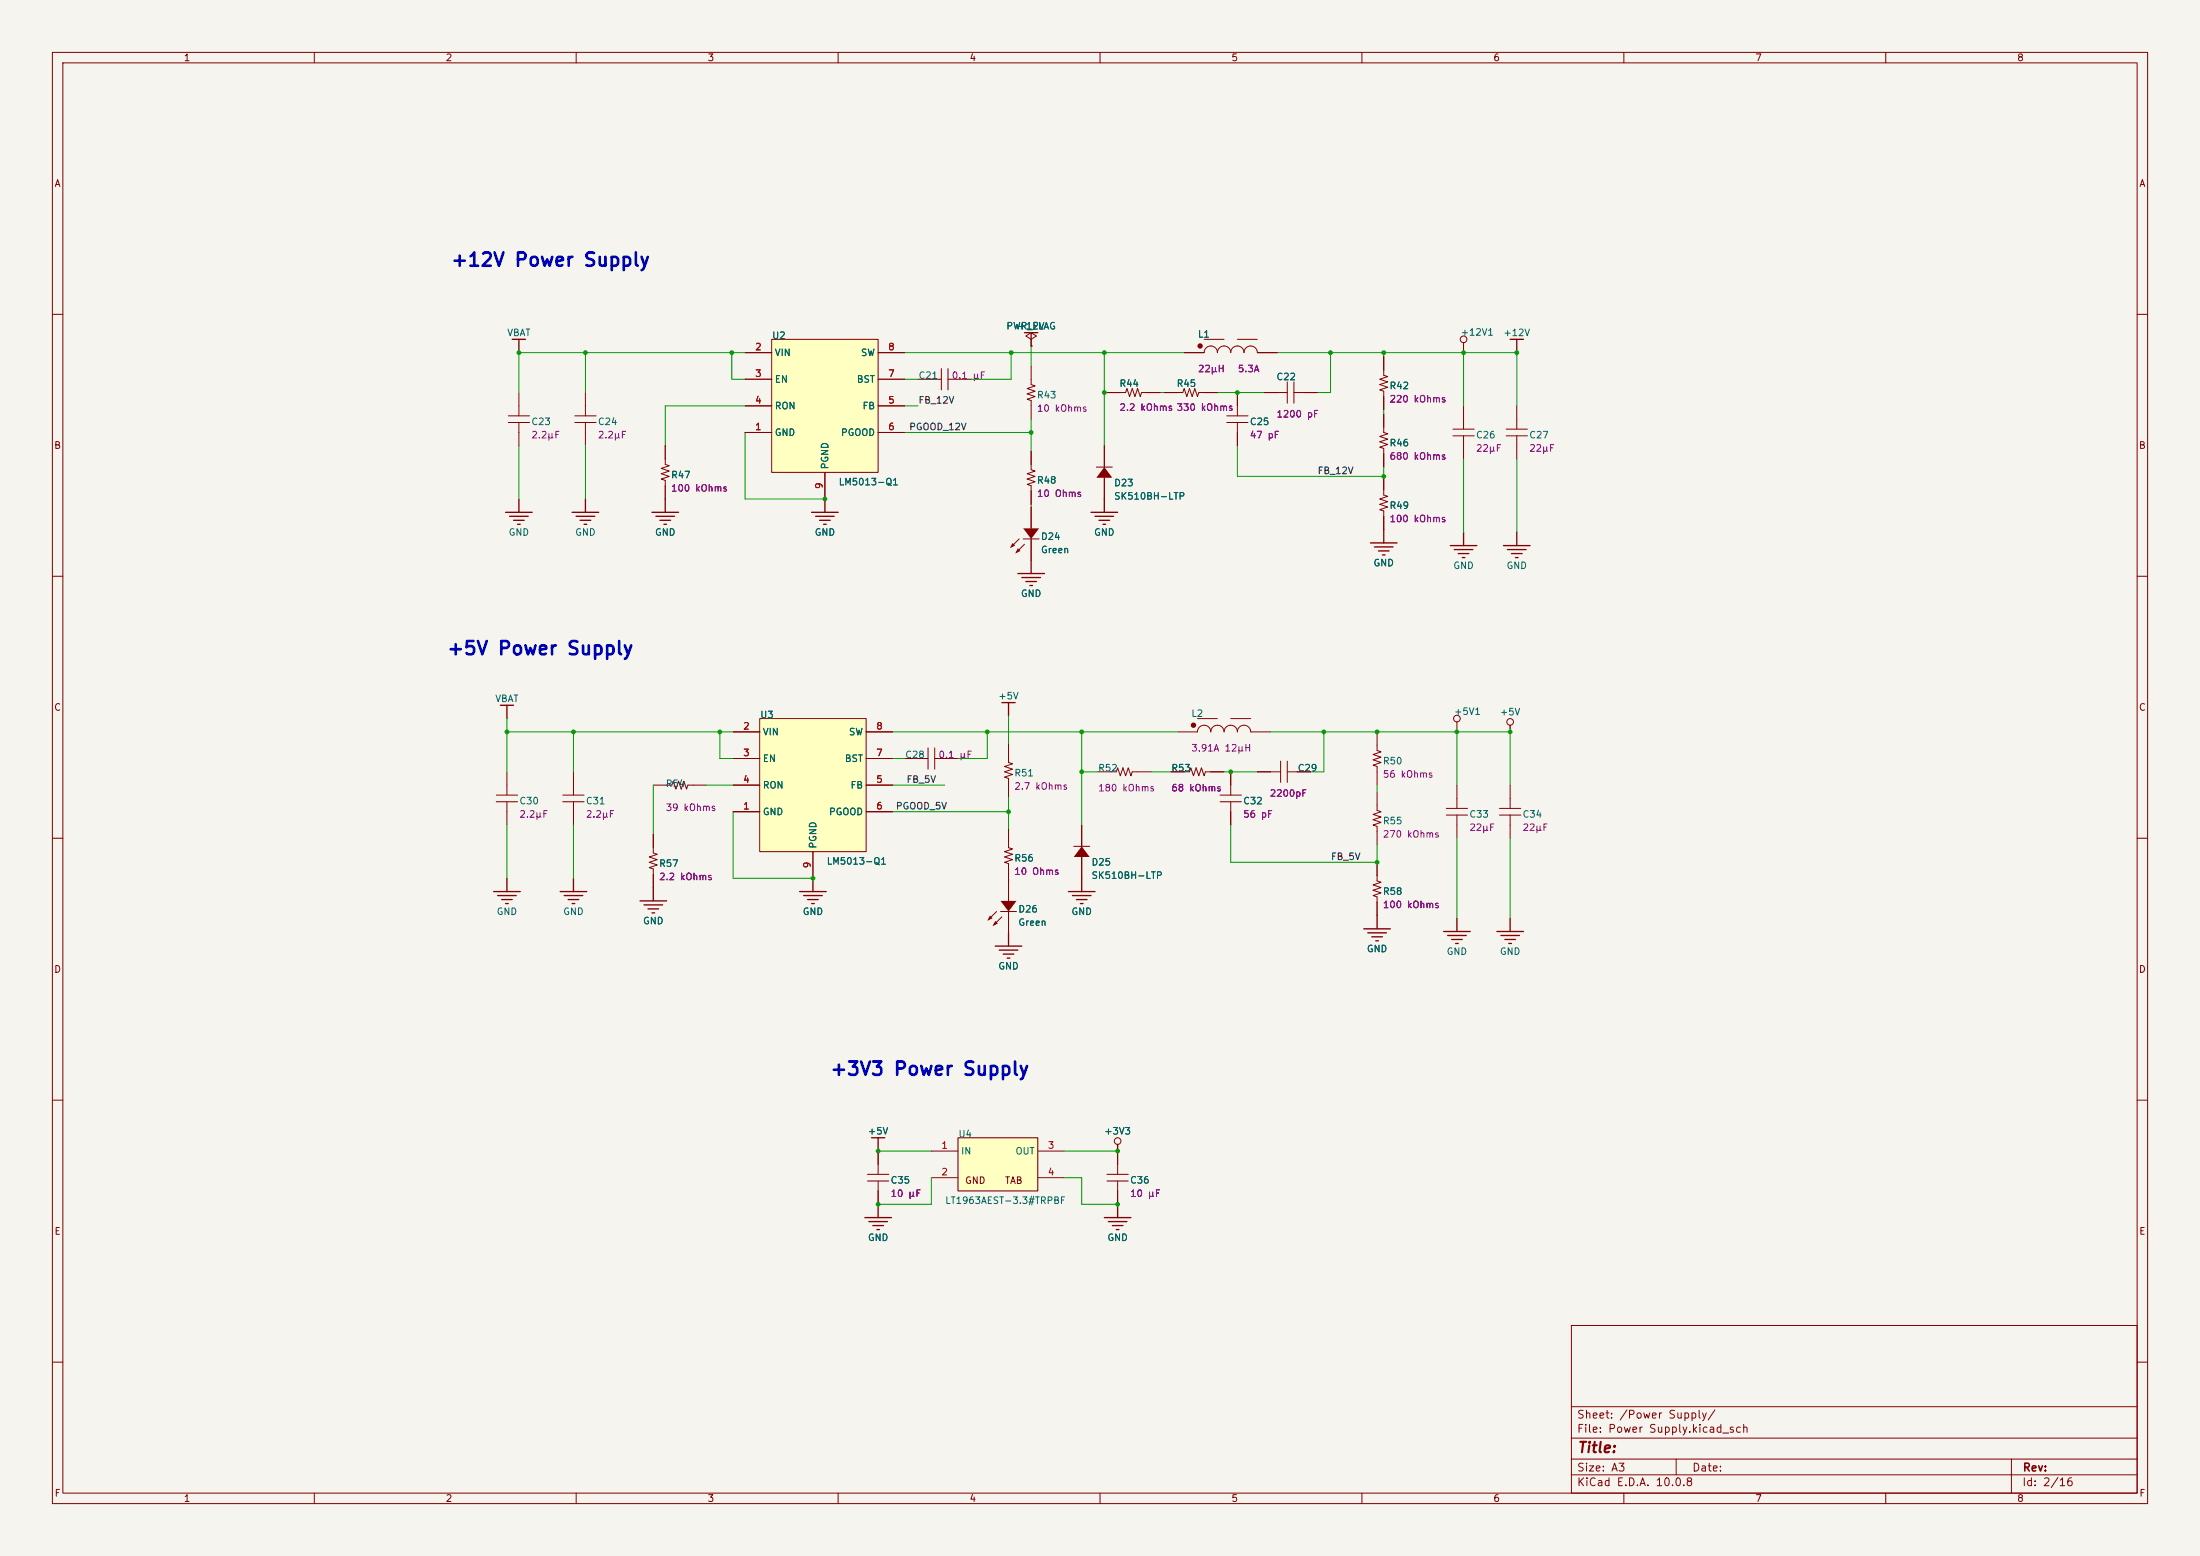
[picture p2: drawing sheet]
<svg xmlns="http://www.w3.org/2000/svg" width="420mm" height="297mm" viewBox="0 0 420 297" stroke-linecap="round" stroke-linejoin="round" font-family="sans-serif">
<path d="M0 0h420v297h-420z" fill="#f5f4ef" stroke="#f5f4ef" stroke-width=".19"/>
<g fill="none" stroke="#840000" stroke-width=".19">
<path d="M10 10h400v277h-400zM12 12h396v273h-396zM60 10v2M110 10v2M160 10v2M210 10v2M260 10v2M310 10v2M360 10v2M10 60h2M97 79.4h4.1M99.1 74.9v4.5"/>
<path d="M408 60h2M97 80.6h4.1M99.1 80.6v4.5M10 110h2M408 110h2M262.9 139.7v3.6l.8 .2-1.6 .5 1.6 .5-1.6 .5 1.6 .5-1.6 .6 .8 .2v3.6M278.1 137.8v1.9M10 160h2M124.7 149.9h3.6l.2-.8 .5 1.5 .5-1.5 .5 1.5 .6-1.5 .5 1.5 .2-.7h3.6M124.7 159.3v3.5l.8 .3-1.5 .5 1.5 .5-1.5 .5 1.5 .5-1.5 .5 .7 .3v3.5M192.5 158.2v3.6l.8 .3-1.5 .5 1.5 .5-1.5 .5 1.5 .5-1.5 .5 .7 .2v3.6M240 147.3h4.5"/>
<path d="M244.5 145.3v4.1M245.7 147.3h4.5M245.7 145.3v4.1M276.1 155.6h4.1M276.1 154.3h4.1M278.1 149.9v4.4M278.1 155.6v4.4M286.3 155.6h4M286.3 154.3h4M288.3 149.9v4.4M288.3 155.6v4.4M408 160h2"/>
<path d="M190.2 174l-1.2 1.3M191 174h3.1M262.9 164.6v3.5l.8 .3-1.6 .5 1.6 .5-1.6 .5 1.6 .5-1.6 .5 .8 .3v3.6M10 210h2M408 210h2M300 253h108v32h-108zM10 260h2M300 278.5h108M300 274.5h108M300 268.5h108M320 278.5v3M384 278.5v6.5"/>
<path d="M408 260h2M60 285v2M110 285v2M160 285v2M210 285v2M260 285v2M300 281.5h108M310 285v2M360 285v2"/>
<circle cx="278.1" cy="137.2" r=".63"/>
<circle cx="288.3" cy="137.8" r=".63"/>
</g>
<g fill="none" stroke="#840000" stroke-width=".25">
<path d="M97.8 64.8h2.5M99.1 64.8v2.5M96.5 97.8h5.1M97.3 98.6h3.5M98 99.3h2.1M99.1 95.3v2.5M154.9 97.8h5.1M155.7 98.6h3.6M156.5 99.3h2M157.5 95.3v2.5M98.8 100.1h.5M157.2 100.1h.5"/>
<path d="M95.5 134.6h2.5M96.8 134.6v2.6M288.3 138.4v1.3M122.2 172h5.1M122.9 172.7h3.6M123.7 173.5h2M124.5 174.2h.5M124.7 169.4v2.6M152.7 170.2h5M153.4 170.9h3.6M154.2 171.7h2M154.9 172.5h.5"/>
<path d="M155.2 167.6v2.6M204 170.2h5M204.7 170.9h3.6M205.5 171.7h2M206.2 172.5h.6M206.5 167.6v2.6M260.3 177.3h5.1M261.1 178.1h3.6M261.9 178.8h2M262.6 179.6h.5M262.9 174.8v2.5M275.6 177.8h5.1"/>
<path d="M276.4 178.6h3.5M277.1 179.3h2M278.1 175.3v2.5M285.7 177.8h5.1M286.5 178.6h3.6M287.3 179.3h2M288.3 175.3v2.5M277.9 180.1h.5M288 180.1h.5"/>
</g>
<path d="M191 172h3.1l-1.6 2z" fill="#840000"/>
<path d="M191.3 175l-1.6 1.5" fill="none" stroke="#840000" stroke-width=".19"/>
<g fill="#840000">
<path d="M189 174.8l.5 .5-1 .5z"/>
<path d="M190 175.8l.5 .5-1 .5z"/>
</g>
<g fill="none" stroke="#840000" stroke-width=".19">
<path d="M192.5 167.9v4.1M192.5 174v4.1M205 161.5h3M213.4 219.7v4.5M211.3 225.4h4.1M211.3 224.2h4.1M213.4 225.4v4.5"/>
<circle cx="213.4" cy="217.8" r=".63"/>
</g>
<path d="M213.4 218.4v1.3M210.8 232.4h5.1M211.6 233.2h3.5M212.3 233.9h2.1M213.1 234.7h.5M213.4 229.9v2.5" fill="none" stroke="#840000" stroke-width=".25"/>
<path d="M206.5 161.5l1.5 2.1h-3z" fill="#840000"/>
<path d="M234.2 79.4h4.1M236.2 74.9v4.5M241.3 74.9h4.4M245.7 72.9v4.1M247 74.9h4.5M247 72.9v4.1M264.2 79v3.6l.7 .2-1.5 .5 1.5 .5-1.5 .5 1.5 .5-1.5 .5 .8 .3v3.6M234.2 80.6h4.1M236.2 80.6v4.5M264.2 90.9v3.6l.7 .2-1.5 .6 1.5 .5-1.5 .5 1.5 .5-1.5 .5 .8 .2v3.6M206.5 157.5v4M206.5 163.6v4" fill="none" stroke="#840000" stroke-width=".19"/>
<g fill="none" stroke="#840000" stroke-width=".25">
<path d="M261.6 103.6h5.1M262.4 104.4h3.5M263.1 105.2h2.1M263.9 105.9h.5M264.2 101.1v2.5M276.9 104.1h5M277.6 104.9h3.6M278.4 105.7h2M279.1 106.4h.6M279.4 101.6v2.5M287 104.1h5.1M287.8 104.9h3.5"/>
<path d="M288.5 105.7h2.1M289.3 106.4h.5M289.6 101.6v2.5"/>
</g>
<circle cx="229.1" cy="66" r=".51" fill="#840000"/>
<g fill="none" stroke="#840000" stroke-width=".19">
<path d="M226.1 67.3h3.8a1.27 1.27 0 0 1 1.2-1.3 1.27 1.27 0 0 1 1.3 1.3 1.27 1.27 0 0 1 1.3-1.3 1.27 1.27 0 0 1 1.2 1.3 1.27 1.27 0 0 1 1.3-1.3 1.27 1.27 0 0 1 1.3 1.3 1.27 1.27 0 0 1 1.3-1.3 1.27 1.27 0 0 1 1.2 1.3h3.8M229.9 64.8h3.8M236.2 64.8h3.8M264.2 68.1v3.5l.7 .3-1.5 .5 1.5 .5-1.5 .5 1.5 .5-1.5 .5 .8 .3v3.5M279.4 65.4v1.9M279.4 77.5v4.4M289.6 77.5v4.4M277.4 83.2h4M277.4 81.9h4M279.4 83.2v4.4M287.5 83.2h4.1M287.5 81.9h4.1"/>
<path d="M289.6 83.2v4.4M232.9 153h4.1M232.9 151.8h4.1M234.9 147.3v4.5M234.9 153v4.5M262.9 151.1v3.6l.8 .2-1.6 .5 1.6 .6-1.6 .5 1.6 .5-1.6 .5 .8 .2v3.6"/>
<circle cx="279.4" cy="64.8" r=".63"/>
</g>
<path d="M288.3 64.8h2.5M289.6 64.8v2.5" fill="none" stroke="#840000" stroke-width=".25"/>
<circle cx="227.8" cy="138.4" r=".51" fill="#840000"/>
<g fill="none" stroke="#840000" stroke-width=".19">
<path d="M109.7 79.4h4.1M111.8 74.9v4.5M109.7 80.6h4.1M111.8 80.6v4.5M127 85.1v3.5l.8 .3-1.6 .5 1.6 .5-1.6 .5 1.6 .5-1.6 .5 .8 .3v3.6M224.8 139.7h3.8a1.27 1.27 0 0 1 1.3-1.3 1.27 1.27 0 0 1 1.2 1.3 1.27 1.27 0 0 1 1.3-1.3 1.27 1.27 0 0 1 1.3 1.3 1.27 1.27 0 0 1 1.2-1.3 1.27 1.27 0 0 1 1.3 1.3 1.27 1.27 0 0 1 1.3-1.3 1.27 1.27 0 0 1 1.3 1.3h3.8M228.6 137.2h3.8M234.9 137.2h3.9M94.7 153h4.1M94.7 151.8h4.1M96.8 147.3v4.5M96.8 153v4.5"/>
<path d="M107.4 153h4.1M107.4 151.8h4.1M109.5 147.3v4.5M109.5 153v4.5"/>
</g>
<g fill="none" stroke="#840000" stroke-width=".25">
<path d="M109.2 97.8h5.1M110 98.6h3.5M110.7 99.3h2.1M111.8 95.3v2.5M124.5 97.8h5M125.2 98.6h3.6M126 99.3h2M127 95.3v2.5M111.5 100.1h.5M126.7 100.1h.6M94.2 170.2h5.1M95 170.9h3.6"/>
<path d="M95.8 171.7h2M96.5 172.5h.5M96.8 167.6v2.6M106.9 170.2h5.1M107.7 170.9h3.6M108.5 171.7h2M109.2 172.5h.5M109.5 167.6v2.6"/>
</g>
<path d="M145 137.2h20.4v25.4h-20.4z" fill="#ffffc2"/>
<path d="M145 137.2h20.4v25.4h-20.4z" fill="none" stroke="#800000" stroke-width=".19"/>
<path d="M194.6 102.9l-1.3 1.2M195.3 102.9h3.1M140 139.7h5M165.4 139.7h5M140 154.9h5M140 144.8h5M140 149.9h5M165.4 154.9h5M165.4 144.8h5M165.4 149.9h5M155.2 162.6v5" fill="none" stroke="#840000" stroke-width=".19"/>
<path d="M195.3 100.8h3.1l-1.6 2.1z" fill="#840000"/>
<path d="M195.6 103.9l-1.5 1.5" fill="none" stroke="#840000" stroke-width=".19"/>
<g fill="#840000">
<path d="M193.3 103.6l.5 .5-1 .5z"/>
<path d="M194.3 104.6l.5 .6-1 .5z"/>
</g>
<path d="M175.3 72.4h4.4M179.7 70.4v4M181 72.4h4.4M181 70.4v4M196.8 69.9v3.5l.8 .3-1.5 .5 1.5 .5-1.5 .5 1.5 .5-1.5 .5 .7 .3v3.5M211.3 74.9h3.6l.2-.7 .5 1.5 .6-1.5 .5 1.5 .5-1.5 .5 1.5 .2-.8h3.6M222.2 74.9h3.6l.3-.7 .5 1.5 .5-1.5 .5 1.5 .5-1.5 .5 1.5 .3-.8h3.5M196.8 86.1v3.6l.8 .2-1.5 .5 1.5 .5-1.5 .5 1.5 .5-1.5 .6 .7 .2v3.6M196.8 96.8v4M209.3 89.2h3M196.8 102.9v4" fill="none" stroke="#840000" stroke-width=".19"/>
<path d="M194.3 109.5h5.1M195.1 110.2h3.5M195.8 111h2.1M196.6 111.8h.5M196.8 106.9v2.6" fill="none" stroke="#840000" stroke-width=".25"/>
<path d="M210.8 89.2l1.5 2h-3z" fill="#840000"/>
<path d="M196.8 64.8l1.1-.7-1.1-.6-1 .6 1 .7v1.2M196.8 66h.1M210.8 85.1v4.1M210.8 91.2v4.1" fill="none" stroke="#840000" stroke-width=".19"/>
<g fill="none" stroke="#840000" stroke-width=".25">
<path d="M195.6 63.5h2.5M196.8 63.5v2.5M208.3 97.8h5.1M209 98.6h3.6M209.8 99.3h2M210.8 95.3v2.5M210.6 100.1h.5M192.5 178.1v2.5M190 180.6h5.1M190.8 181.4h3.5M191.5 182.1h2M192.3 182.9h.5"/>
<path d="M166.4 217.2h2.5M167.6 217.2v2.5"/>
</g>
<path d="M147.3 64.8h20.3v25.4h-20.3z" fill="#ffffc2"/>
<path d="M147.3 64.8h20.3v25.4h-20.3z" fill="none" stroke="#800000" stroke-width=".19"/>
<g fill="none" stroke="#840000" stroke-width=".19">
<path d="M142.2 67.3h5.1M142.2 72.4h5.1M142.2 77.5h5.1M167.6 67.3h5.1M167.6 72.4h5.1M167.6 77.5h5.1M142.2 82.6h5.1M157.5 90.2v5.1M167.6 82.6h5.1M172.7 144.8h4.5M177.2 142.7v4.1M178.4 144.8h4.5"/>
<path d="M178.4 142.7v4.1M209.5 147.3h3.6l.3-.7 .5 1.5 .5-1.5 .5 1.5 .5-1.5 .5 1.5 .3-.8h3.5M167.6 219.7v4.5M165.6 225.4h4.1M165.6 224.2h4.1M167.6 225.4v4.5"/>
</g>
<path d="M191.3 134.1h2.5M192.5 134.1v2.6" fill="none" stroke="#840000" stroke-width=".25"/>
<path d="M182.9 217.2h15.2v10.1h-15.2z" fill="#ffffc2"/>
<path d="M182.9 217.2h15.2v10.1h-15.2z" fill="none" stroke="#800000" stroke-width=".19"/>
<g fill="none" stroke="#840000" stroke-width=".19">
<path d="M142.2 67.3h5.1M142.2 72.4h5.1M142.2 77.5h5.1M167.6 67.3h5.1M167.6 72.4h5.1M167.6 77.5h5.1M196.8 66h.1M211.3 74.9h2.6M218.9 74.9h2.6M222.2 74.9h2.6M226.1 67.3h3.8M229.9 74.9h2.5"/>
<path d="M236.2 74.9v2.6M240 67.3h3.8M241.3 74.9h2.5M248.9 74.9h2.6M264.2 68.1v2.5M264.2 75.7v2.5M264.2 79v2.5M127 85.1v2.5M127 92.7v2.6M142.2 82.6h5.1M157.5 90.2v5.1M167.6 82.6h5.1"/>
<path d="M196.8 86.1v2.5M196.8 93.7v2.6M196.8 96.8v4M210.8 85.1v4.1M210.8 91.2v4.1M236.2 82.6v2.5M264.2 86.6v2.6M264.2 90.9v2.6M264.2 98.6v2.5M196.8 102.9v4M140 139.7h5M165.4 139.7h5"/>
<path d="M124.7 159.3v2.5M140 154.9h5M140 144.8h5M140 149.9h5M165.4 154.9h5M165.4 144.8h5M165.4 149.9h5M192.5 142v3.5l.8 .3-1.5 .5 1.5 .5-1.5 .5 1.5 .5-1.5 .5 .7 .3v3.5M192.5 158.2v2.6M206.5 157.5v4M223.5 147.3h3.6l.2-.7 .5 1.5 .5-1.5 .6 1.5 .5-1.5 .5 1.5 .2-.8h3.6M234.9 147.3v2.6"/>
<path d="M234.9 154.9v2.6M240 147.3h2.6M247.6 147.3h2.6M124.7 166.9v2.5M155.2 162.6v5M192.5 165.9v6.1M192.5 174v4.1M206.5 163.6v4M262.9 164.6v2.5M262.9 172.2v2.6M167.6 219.7v2.5M177.8 219.7h5.1"/>
<path d="M198.1 219.7h5.1M213.4 219.7v2.5M167.6 227.3v2.6M177.8 224.8h5.1M198.1 224.8h5.1M213.4 227.3v2.6"/>
</g>
<path d="M165.1 232.4h5.1M165.9 233.2h3.5M166.6 233.9h2.1M167.4 234.7h.5M167.6 229.9v2.5" fill="none" stroke="#840000" stroke-width=".25"/>
<g fill="none" stroke="#009600" stroke-width=".19">
<path d="M111.8 67.3v7.6M139.7 67.3v5.1h2.5M142.2 67.3h-43.1v7.6M142.2 77.5h-15.2v7.6M172.7 72.4h2.6M172.7 67.3h53.4M172.7 77.5h2.6M193 67.3v5.1h-7.6M196.8 66v3.9M210.8 74.9h.5M210.8 67.3v17.8M221.5 74.9h.7"/>
<path d="M232.4 74.9h8.9M243.8 67.3h45.8v10.2M254 67.3v7.6h-2.5M264.2 67.3v.8M264.2 78.2v.8M279.4 67.3v10.2M99.1 85.1v10.2M111.8 85.1v10.2M142.2 82.6v12.7h15.3M172.7 82.6h24.1M196.8 80v6.1M196.8 96.3v.5"/>
<path d="M236.2 85.1v5.8h28v-1.7M279.4 87.6v14M289.6 87.6v14M96.8 139.7h43.2M96.8 137.2v10.1M109.5 139.7v7.6M137.4 139.7v5.1h2.6M170.4 139.7h54.4M188.5 139.7v5.1h-5.6M192.5 136.7v5.3M206.5 139.7v17.8M242.6 139.7h45.7v10.2"/>
<path d="M252.7 139.7v7.6h-2.5M278.1 139.7v10.2M96.8 157.5v10.1M109.5 157.5v10.1M124.7 149.9v9.4M134.9 149.9h5.1M140 154.9v12.7h15.2M170.4 144.8h2.3M170.4 154.9h22.1M170.4 149.9h9.9M192.5 152.1v6.1M206.5 147.3h3"/>
<path d="M219.7 147.3h3.8M233.7 147.3h6.3M234.9 157.5v7.1h28v-3.3M262.9 149.9v1.2M192.5 167.9v.5M278.1 160v15.3M288.3 160v15.3M167.6 219.7h10.2M203.2 219.7h10.2M177.8 224.8v5.1h-10.2M203.2 224.8h3.3v5.1h6.9"/>
</g>
<g fill="#009600">
<circle cx="188.5" cy="139.7" r=".46"/>
<circle cx="210.8" cy="67.3" r=".46"/>
<circle cx="210.8" cy="74.9" r=".46"/>
<circle cx="236.2" cy="74.9" r=".46"/>
<circle cx="193" cy="67.3" r=".46"/>
<circle cx="139.7" cy="67.3" r=".46"/>
<circle cx="196.8" cy="82.6" r=".46"/>
<circle cx="155.2" cy="167.6" r=".46"/>
<circle cx="167.6" cy="219.7" r=".46"/>
<circle cx="167.6" cy="229.9" r=".46"/>
<circle cx="206.5" cy="147.3" r=".46"/>
<circle cx="206.5" cy="139.7" r=".46"/>
<circle cx="192.5" cy="154.9" r=".46"/>
<circle cx="213.4" cy="219.7" r=".46"/>
<circle cx="213.4" cy="229.9" r=".46"/>
<circle cx="262.9" cy="139.7" r=".46"/>
<circle cx="252.7" cy="139.7" r=".46"/>
<circle cx="262.9" cy="164.6" r=".46"/>
<circle cx="288.3" cy="139.7" r=".46"/>
<circle cx="278.1" cy="139.7" r=".46"/>
<circle cx="99.1" cy="67.3" r=".46"/>
<circle cx="111.8" cy="67.3" r=".46"/>
<circle cx="96.8" cy="139.7" r=".46"/>
<circle cx="109.5" cy="139.7" r=".46"/>
<circle cx="157.5" cy="95.3" r=".46"/>
<circle cx="137.4" cy="139.7" r=".46"/>
<circle cx="234.9" cy="147.3" r=".46"/>
<circle cx="264.2" cy="67.3" r=".46"/>
<circle cx="279.4" cy="67.3" r=".46"/>
<circle cx="289.6" cy="67.3" r=".46"/>
<circle cx="254" cy="67.3" r=".46"/>
<circle cx="264.2" cy="90.9" r=".46"/>
</g>
<g font-size="2.5" fill="#0000c2">
<text x="85.9" y="51.5">+12V Power Supply</text>
<text x="85.2" y="125.7">+5V Power Supply</text>
<text x="158.3" y="205.9">+3V3 Power Supply</text>
</g>
<text font-size="2" fill="#840000" x="301" y="277.8">Title:</text>
<g font-size="1.5" fill="#840000">
<text x="300.9" y="273.8">File: Power Supply.kicad_sch</text>
<text x="300.9" y="271.1">Sheet: /Power Supply/</text>
<text x="300.9" y="281.2">Size: A3</text>
<text x="322.9" y="281.2">Date:</text>
<text x="386" y="281.2">Rev:</text>
<text x="300.9" y="284">KiCad E.D.A. 10.0.8</text>
<text x="385.9" y="284">Id: 2/16</text>
</g>
<g font-size="1.3" fill="#840000">
<text x="35" y="12">1</text>
<text x="85" y="12">2</text>
<text x="135" y="12">3</text>
<text x="185" y="12">4</text>
<text x="235" y="12">5</text>
<text x="285" y="12">6</text>
<text x="335" y="12">7</text>
<text x="385" y="12">8</text>
<text x="10.3" y="36">A</text>
<text x="408.3" y="36">A</text>
<text x="10.2" y="86">B</text>
<text x="408.2" y="86">B</text>
<text x="10.2" y="136">C</text>
<text x="408.2" y="136">C</text>
<text x="10.2" y="186">D</text>
<text x="408.2" y="186">D</text>
<text x="184.1" y="226.3">GND</text>
<text x="191.7" y="226.3">TAB</text>
<text x="10.3" y="236">E</text>
<text x="408.3" y="236">E</text>
<text x="10.3" y="286">F</text>
<text x="35" y="287">1</text>
<text x="85" y="287">2</text>
<text x="135" y="287">3</text>
<text x="185" y="287">4</text>
<text x="235" y="287">5</text>
<text x="285" y="287">6</text>
<text x="335" y="287">7</text>
<text x="385" y="287">8</text>
<text x="408.3" y="286">F</text>
</g>
<g font-size="1.3" fill="#006464">
<text x="96.7" y="64.5">VBAT</text>
<text x="147.3" y="65">U2</text>
<text x="192" y="63.2">PWR_FLAG</text>
<text x="194.2" y="63.2">+12V</text>
<text x="228.6" y="64.8">L1</text>
<text x="278.7" y="64.4">+12V1</text>
<text x="286.9" y="64.5">+12V</text>
<text x="147.8" y="68.3">VIN</text>
<text x="164.2" y="68.3">SW</text>
<text x="147.8" y="73.4">EN</text>
<text x="163.5" y="73.4">BST</text>
<text x="175.2" y="72.6">C21</text>
<text x="197.9" y="76.4">R43</text>
<text x="213.6" y="74.2">R44</text>
<text x="224.5" y="74.2">R45</text>
<text x="243.6" y="72.9">C22</text>
<text x="265.2" y="74.6">R42</text>
<text x="101.3" y="81.4">C23</text>
<text x="114" y="81.4">C24</text>
<text x="147.8" y="83.5">GND</text>
<text x="147.8" y="78.4">RON</text>
<text x="160.4" y="83.5">PGOOD</text>
<text x="164.5" y="78.4">FB</text>
<text x="238.5" y="81.4">C25</text>
<text x="281.7" y="84">C26</text>
<text x="291.8" y="84">C27</text>
<text x="158.4" y="89.7" transform="rotate(-90 158.4 89.7)">PGND</text>
<text x="265.2" y="85.5">R46</text>
<text x="128" y="91.6">R47</text>
<text x="160" y="92.9">LM5013-Q1</text>
<text x="197.9" y="92.6">R48</text>
<text x="212.6" y="93.1">D23</text>
<text x="212.6" y="95.7">SK510BH-LTP</text>
<text x="265.2" y="97.4">R49</text>
<text x="97" y="102.6">GND</text>
<text x="109.7" y="102.6">GND</text>
<text x="124.9" y="102.6">GND</text>
<text x="155.4" y="102.6">GND</text>
<text x="198.6" y="103.4">D24</text>
<text x="198.6" y="105.9">Green</text>
<text x="208.8" y="102.6">GND</text>
<text x="262.1" y="108.4">GND</text>
<text x="277.3" y="108.9">GND</text>
<text x="287.5" y="108.9">GND</text>
<text x="194.8" y="114.2">GND</text>
<text x="94.4" y="134.3">VBAT</text>
<text x="145" y="137.4">U3</text>
<text x="190.5" y="133.8">+5V</text>
<text x="227.3" y="137.1">L2</text>
<text x="277.5" y="136.8">+5V1</text>
<text x="286.2" y="136.9">+5V</text>
<text x="145.5" y="140.7">VIN</text>
<text x="162" y="140.7">SW</text>
<text x="145.5" y="145.7">EN</text>
<text x="161.2" y="145.7">BST</text>
<text x="172.7" y="145">C28</text>
<text x="193.5" y="148.5">R51</text>
<text x="209.5" y="147.6">R52</text>
<text x="223.5" y="147.6">R53</text>
<text x="247.6" y="147.6">C29</text>
<text x="263.9" y="146.2">R50</text>
<text x="99" y="153.8">C30</text>
<text x="111.7" y="153.8">C31</text>
<text x="127" y="150.5">R54</text>
<text x="145.5" y="155.9">GND</text>
<text x="145.5" y="150.8">RON</text>
<text x="158.1" y="155.9">PGOOD</text>
<text x="162.3" y="150.8">FB</text>
<text x="237.2" y="153.8">C32</text>
<text x="263.9" y="157.6">R55</text>
<text x="280.4" y="156.4">C33</text>
<text x="290.6" y="156.4">C34</text>
<text x="125.7" y="165.8">R57</text>
<text x="156.2" y="162.1" transform="rotate(-90 156.2 162.1)">PGND</text>
<text x="157.7" y="165.3">LM5013-Q1</text>
<text x="193.5" y="164.8">R56</text>
<text x="208.3" y="165.5">D25</text>
<text x="208.3" y="168.1">SK510BH-LTP</text>
<text x="263.9" y="171.1">R58</text>
<text x="94.7" y="175">GND</text>
<text x="107.4" y="175">GND</text>
<text x="122.7" y="176.7">GND</text>
<text x="153.1" y="175">GND</text>
<text x="194.3" y="174.5">D26</text>
<text x="194.3" y="177">Green</text>
<text x="204.4" y="175">GND</text>
<text x="190.5" y="185.4">GND</text>
<text x="260.8" y="182.1">GND</text>
<text x="276.1" y="182.6">GND</text>
<text x="286.2" y="182.6">GND</text>
<text x="165.6" y="216.9">+5V</text>
<text x="182.9" y="217.4">U4</text>
<text x="183.4" y="220.7">IN</text>
<text x="193.8" y="220.7">OUT</text>
<text x="210.7" y="216.9">+3V3</text>
<text x="169.9" y="226.2">C35</text>
<text x="215.6" y="226.2">C36</text>
<text x="180.3" y="230.1">LT1963AEST-3.3#TRPBF</text>
<text x="165.6" y="237.2">GND</text>
<text x="211.3" y="237.2">GND</text>
</g>
<g font-size="1.3" fill="#a90000">
<text x="144" y="67.2">2</text>
<text x="169.4" y="67.2">8</text>
<text x="144" y="72.3">3</text>
<text x="144" y="77.3">4</text>
<text x="169.4" y="77.3">5</text>
<text x="169.4" y="72.3">7</text>
<text x="144" y="82.4">1</text>
<text x="169.4" y="82.4">6</text>
<text x="157.3" y="93.4" transform="rotate(-90 157.3 93.4)">9</text>
<text x="141.8" y="139.6">2</text>
<text x="167.2" y="139.6">8</text>
<text x="141.8" y="144.6">3</text>
<text x="141.8" y="149.7">4</text>
<text x="167.2" y="149.7">5</text>
<text x="167.2" y="144.6">7</text>
<text x="141.8" y="154.8">1</text>
<text x="167.2" y="154.8">6</text>
<text x="155.1" y="165.8" transform="rotate(-90 155.1 165.8)">9</text>
<text x="179.6" y="219.6">1</text>
<text x="199.9" y="219.6">3</text>
<text x="179.6" y="224.7">2</text>
<text x="199.9" y="224.7">4</text>
</g>
<g font-size="1.3" fill="#840084">
<text x="228.6" y="71.4">22µH</text>
<text x="236.2" y="71.4">5.3A</text>
<text x="181.6" y="72.6">0.1 µF</text>
<text x="265.2" y="77.1">220 kOhms</text>
<text x="101.3" y="84">2.2µF</text>
<text x="114" y="84">2.2µF</text>
<text x="197.9" y="78.9">10 kOhms</text>
<text x="213.6" y="78.7">2.2 kOhms 330 kOhms</text>
<text x="238.5" y="84">47 pF</text>
<text x="243.6" y="80">1200 pF</text>
<text x="265.2" y="88">680 kOhms</text>
<text x="281.7" y="86.5">22µF</text>
<text x="291.8" y="86.5">22µF</text>
<text x="128" y="94.1">100 kOhms</text>
<text x="197.9" y="95.2">10 Ohms</text>
<text x="265.2" y="100">100 kOhms</text>
<text x="227.3" y="143.7">3.91A 12µH</text>
<text x="179.1" y="145">0.1 µF</text>
<text x="263.9" y="148.8">56 kOhms</text>
<text x="127" y="155.1">39 kOhms</text>
<text x="193.5" y="151">2.7 kOhms</text>
<text x="209.5" y="151.4">180 kOhms</text>
<text x="223.5" y="151.4">68 kOhms</text>
<text x="242.3" y="152.4">2200pF</text>
<text x="99" y="156.4">2.2µF</text>
<text x="111.7" y="156.4">2.2µF</text>
<text x="237.2" y="156.4">56 pF</text>
<text x="263.9" y="160.2">270 kOhms</text>
<text x="280.4" y="158.9">22µF</text>
<text x="290.6" y="158.9">22µF</text>
<text x="193.5" y="167.3">10 Ohms</text>
<text x="125.7" y="168.3">2.2 kOhms</text>
<text x="263.9" y="173.6">100 kOhms</text>
<text x="169.9" y="228.8">10 µF</text>
<text x="215.6" y="228.8">10 µF</text>
</g>
<g font-size="1.3" fill="#0f0f0f">
<text x="175.2" y="77.3">FB_12V</text>
<text x="173.5" y="82.4">PGOOD_12V</text>
<text x="251.4" y="90.8">FB_12V</text>
<text x="172.9" y="149.7">FB_5V</text>
<text x="170.9" y="154.8">PGOOD_5V</text>
<text x="254" y="164.5">FB_5V</text>
</g>
</svg>
